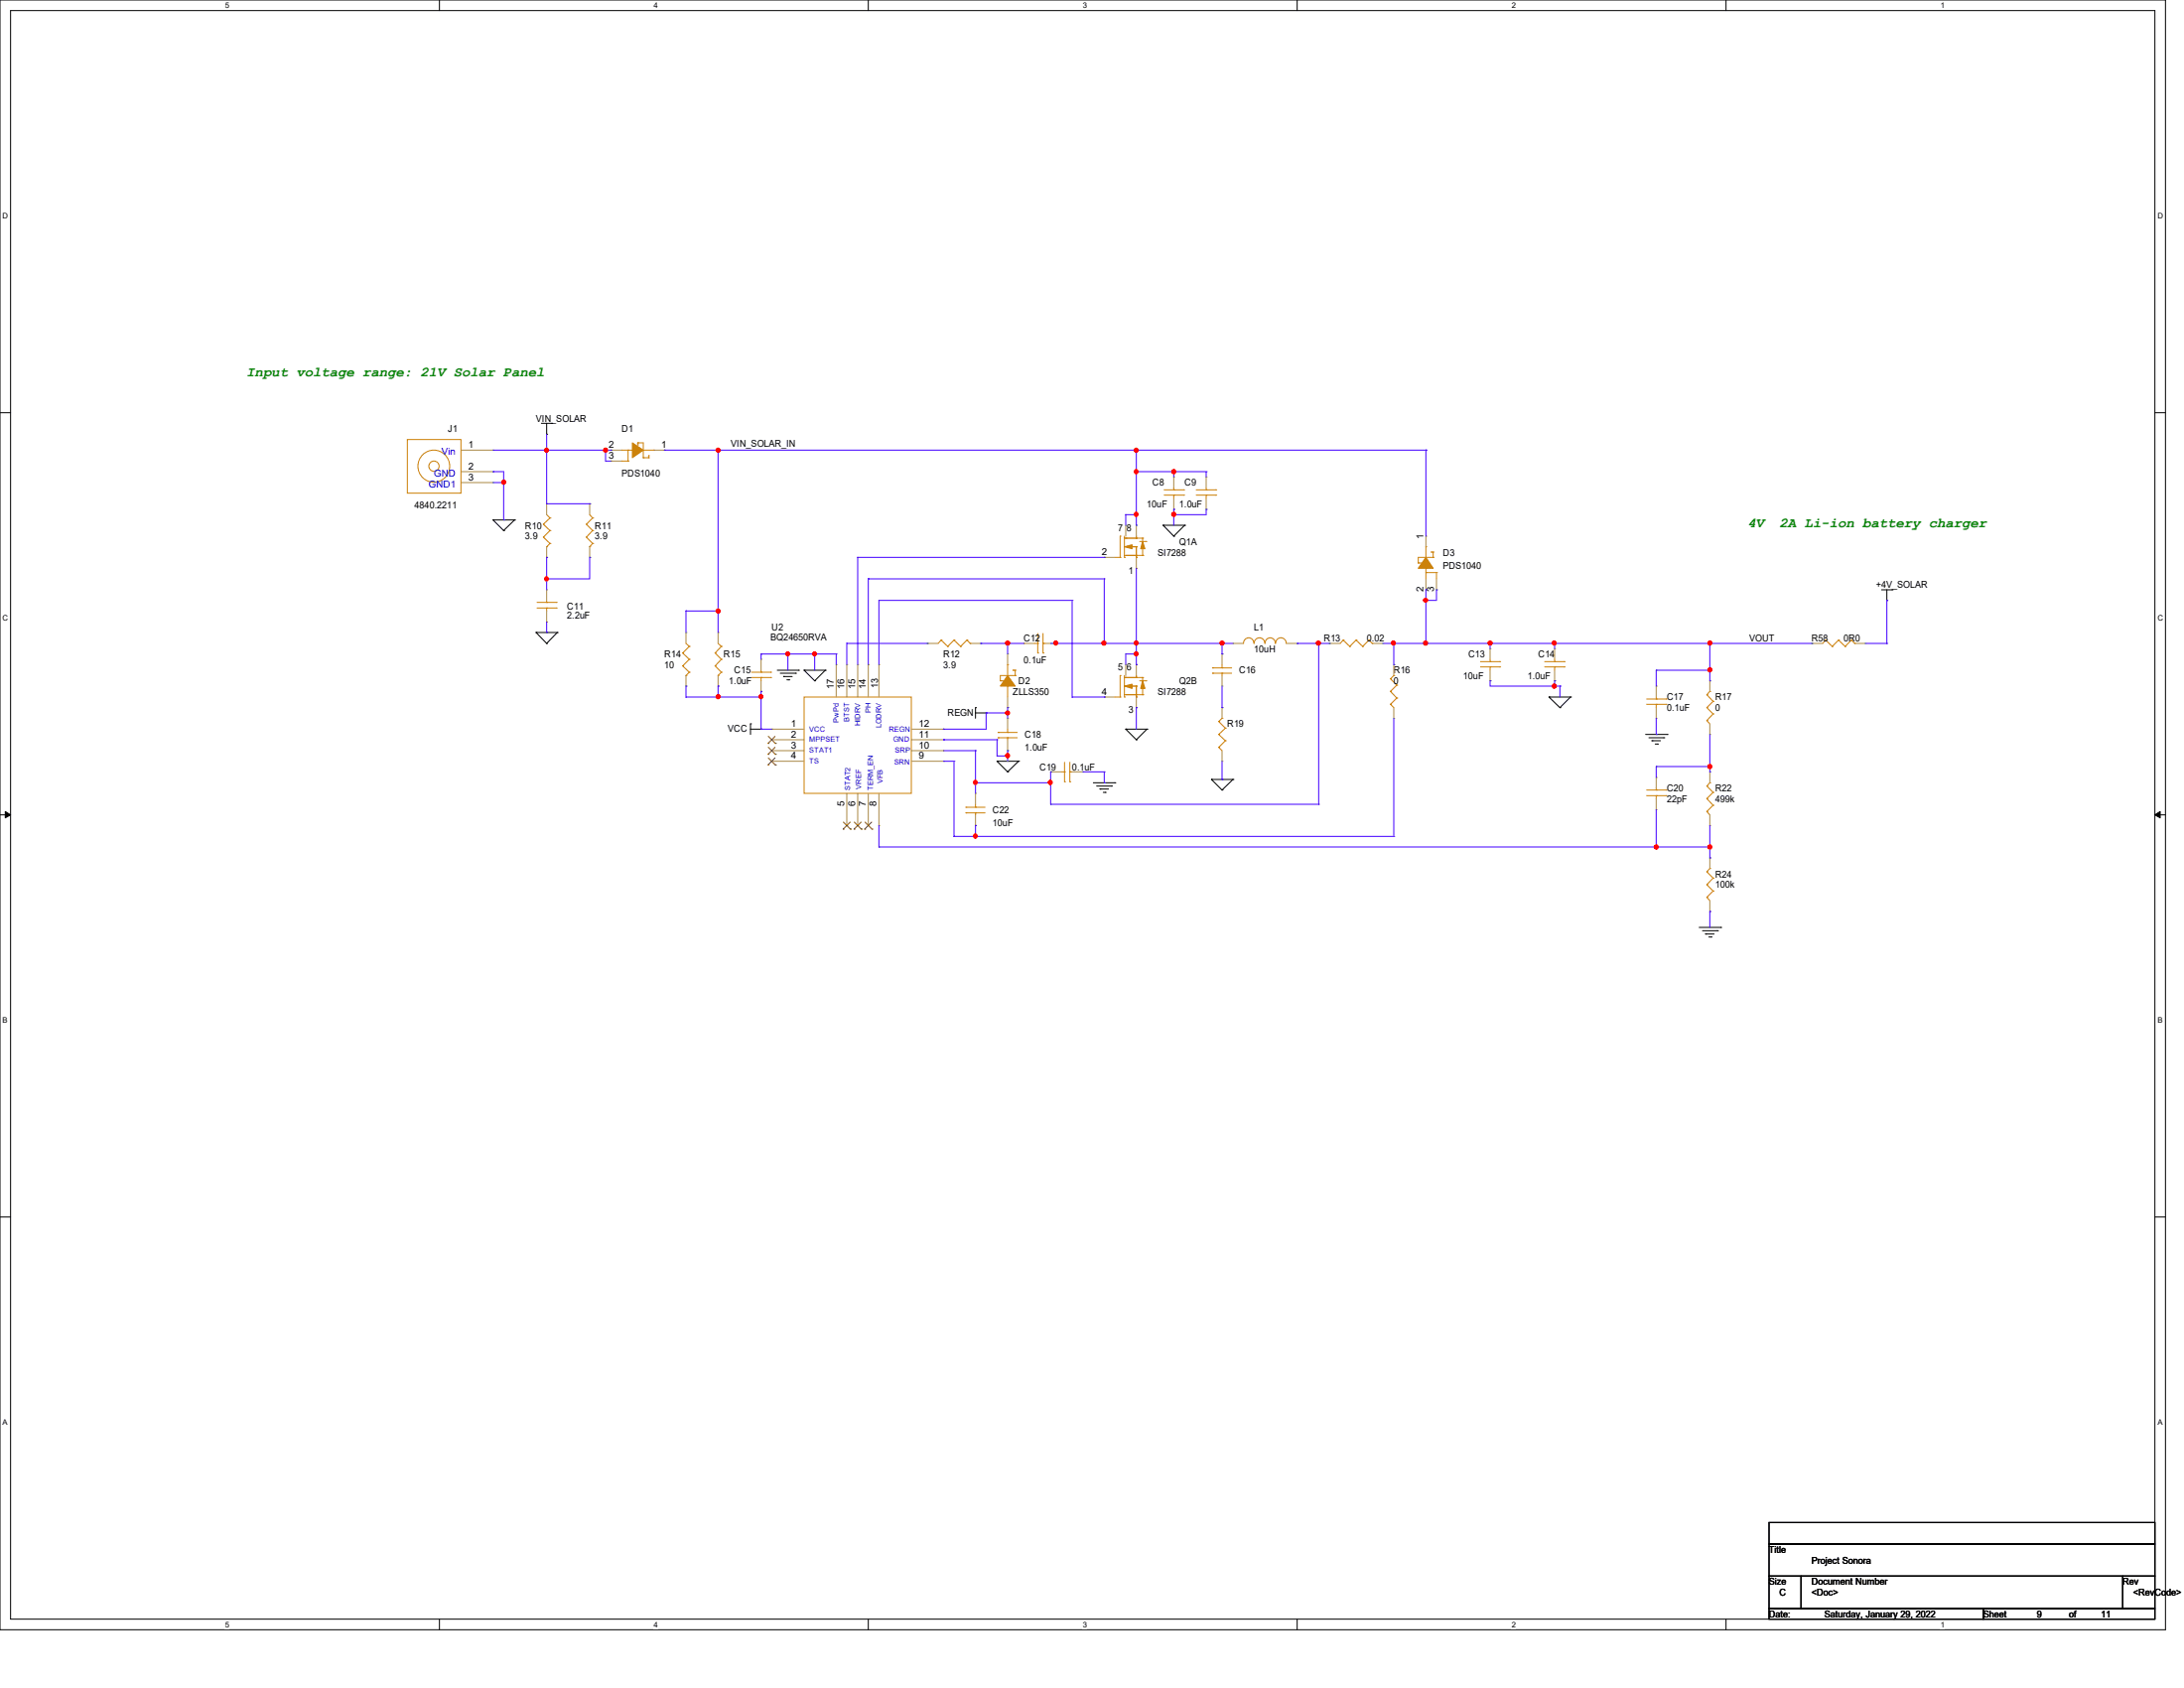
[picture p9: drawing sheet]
<svg xmlns="http://www.w3.org/2000/svg" width="279mm" height="216mm" viewBox="0 0 279 216" stroke-linecap="round" stroke-linejoin="round" font-family="sans-serif">
<path d="M0 0h277v208.4h-277zM1.4 1.4h274.3v205.7h-274.3z" fill="none" stroke="#000" stroke-width=".13"/>
<g fill="#fff">
<path d="M28.8 .1h.5v1.1h-.5z"/>
<path d="M28.8 207.2h.5v1.1h-.5z"/>
</g>
<path d="M56.2 0v1.4M56.2 207.1v1.3" fill="none" stroke="#000" stroke-width=".13"/>
<g fill="#fff">
<path d="M83.7 .1h.5v1.1h-.5z"/>
<path d="M83.7 207.2h.5v1.1h-.5z"/>
</g>
<path d="M111.1 0v1.4M111.1 207.1v1.3" fill="none" stroke="#000" stroke-width=".13"/>
<g fill="#fff">
<path d="M138.5 .1h.6v1.1h-.6z"/>
<path d="M138.5 207.2h.6v1.1h-.6z"/>
</g>
<path d="M165.9 0v1.4M165.9 207.1v1.3" fill="none" stroke="#000" stroke-width=".13"/>
<g fill="#fff">
<path d="M193.4 .1h.5v1.1h-.5z"/>
<path d="M193.4 207.2h.5v1.1h-.5z"/>
</g>
<path d="M220.8 0v1.4M220.8 207.1v1.3" fill="none" stroke="#000" stroke-width=".13"/>
<g fill="#fff">
<path d="M248.2 .1h.6v1.1h-.6z"/>
<path d="M248.2 207.2h.6v1.1h-.6z"/>
<path d="M.3 27.1h.8v1.1h-.8z"/>
<path d="M276 27.1h.7v1.1h-.7z"/>
<path d="M.3 78.5h.8v1.1h-.8z"/>
<path d="M276 78.5h.7v1.1h-.7z"/>
</g>
<path d="M0 52.8h1.4M275.7 52.8h1.3" fill="none" stroke="#000" stroke-width=".13"/>
<g fill="#fff">
<path d="M.3 129.9h.7v1.1h-.7z"/>
<path d="M276 129.9h.6v1.1h-.6z"/>
</g>
<path d="M0 104.2h1.4M275.7 104.2h1.3" fill="none" stroke="#000" stroke-width=".13"/>
<path d="M.7 103.8l.7 .4-.7 .4zM275.7 104.2l.7-.4v.8z" fill="#000" stroke="#000" stroke-width=".13"/>
<g fill="#fff">
<path d="M.3 181.4h.7v1.1h-.7z"/>
<path d="M276 181.4h.6v1.1h-.6z"/>
</g>
<g fill="none" stroke="#000" stroke-width=".13">
<path d="M69.3 54.1h1.3M69.9 55.5h.1M69.9 54.1v1.4M70.6 54.1h.1M63.1 66.5h.1M63.1 66.5h2.7M63.1 66.5l1.3 1.4M64.4 67.9h.1M65.8 66.5h.1M65.8 66.5l-1.4 1.4M148.8 67.2h.1M148.8 67.2h2.8"/>
<path d="M148.8 67.2l1.4 1.4M150.2 68.6h.1M151.6 67.2h.1M151.6 67.2l-1.4 1.4M240.7 75.4h1.4M241.4 76.8h.1M241.4 75.4v1.4M242.1 75.4h.1M68.6 80.9h.1M68.6 80.9h2.7M68.6 80.9l1.3 1.4M69.9 82.3h.1"/>
<path d="M71.3 80.9h.1M71.3 80.9l-1.4 1.4M96 92.6h.1M96 93.3h1.4M96 92.6v1.3M97.4 93.3h.1M99.4 85.7h2.8M99.8 86.1h2M100.2 86.5h.1M100.2 86.5h1.1M100.7 87h.2M100.9 87h.1"/>
<path d="M101.8 86.1h.1M102.2 85.7h.1M102.9 85.7h.1M102.9 85.7h2.7M102.9 85.7l1.3 1.4M104.2 87.1h.1M105.6 85.7h.1M105.6 85.7l-1.4 1.4M124.8 90.5h.1M124.8 91.2h1.4M124.8 90.5v1.4M126.2 91.2h.1"/>
<path d="M127.6 97.4h.1M127.6 97.4h2.7M127.6 97.4l1.3 1.3M128.9 98.7h.1M130.3 97.4h.1M130.3 97.4l-1.4 1.3M144 93.3h.1M144 93.3h2.7M144 93.3l1.4 1.3M145.4 94.6h.1M146.7 93.3h.1M146.7 93.3l-1.3 1.3"/>
<path d="M155 99.7h.1M155 99.7h2.7M155 99.7l1.3 1.3M157.7 99.7h.1M157.7 99.7l-1.4 1.3M198.2 89.2h.1M198.2 89.2h2.7M198.2 89.2l1.4 1.3M199.6 90.5h.1M200.9 89.2h.1M200.9 89.2l-1.3 1.3M210.5 93.9h2.8"/>
<path d="M210.9 94.4h2M211.3 94.7h.1M211.3 94.7h1.1M211.8 95.2h.2M212 95.2h.1M212.9 94.4h.1M213.3 93.9h.1M139.9 100.1h2.7M140.3 100.5h1.9M140.7 100.9h.1M140.7 100.9h1.1M141.1 101.3h.3"/>
<path d="M141.4 101.3h.1M142.2 100.5h.1M142.6 100.1h.1M156.3 101h.1M217.4 118.6h2.7M217.8 119h1.9M218.2 119.5h.1M218.2 119.5h1.1M218.6 119.8h.3M218.9 119.8h.1M219.7 119h.1M220.1 118.6h.1"/>
<path d="M0 155.7h1.4M275.7 155.7h1.3M226.3 194.7h49.4v2.8h-49.4zM226.3 197.5h49.4v4.1h-49.4zM226.3 201.6h4.1v4.1h-4.1zM226.3 205.7h27.4v1.4h-27.4zM230.4 201.6h41.2v4.1h-41.2zM253.7 205.7h22v1.4h-22zM271.6 201.6h4.1v4.1h-4.1z"/>
</g>
<g fill="none" stroke="#cc8006" stroke-width=".13">
<path d="M52.1 56.2h6.9v6.9h-6.9zM79.5 57.6h1.4M79.5 59h.8M80.3 59h.1M80.3 57.6h.1M80.3 57.6v1.4M80.9 57.6h.1M81.6 56.6h.1M81.6 56.9h.1M81.6 56.6h.7v1.9M81.6 56.6v.3M82.3 58.5h.1"/>
<path d="M82.3 57.6h1.4M82.3 58.5h.7M83 58.5h.1M83 58.3h.1M83 58.3v.2M83.7 57.6h.1M68.7 77.8h2.5M68.7 77h2.5M69.5 67.1h.1M69.5 68.7h.1M69.5 67.1l.9 .8M69.5 68.7l.9 .8"/>
<path d="M69.9 77h.1M69.9 77.8h.1M69.9 69.9h.1M69.9 76.8v.2M69.9 77.8v.3M69.9 65.8l.5 .5M70.4 66.3h.1M70.4 67.9h.1M70.4 69.5h.1M70.4 66.3l-.9 .8M70.4 67.9l-.9 .8M70.4 69.5l-.5 .4"/>
<path d="M71.2 77.8h.1M71.2 77h.1M75 67.1h.1M75 68.7h.1M75 67.1l.8 .8M75 68.7l.8 .8M75.4 69.9h.1M75.4 65.8l.4 .5M75.8 66.3h.1M75.8 67.9h.1M75.8 69.5h.1M75.8 66.3l-.8 .8"/>
<path d="M75.8 67.9l-.8 .8M75.8 69.5l-.4 .4M142.6 71.3h.7M143.3 71.3h.1M143.3 68.6h.1M143.3 68.6v2.7M143.8 68.8h.1M143.8 71.3h.1M143.8 68.8h2.4M143.8 69.9h1.6M143.8 71h2.4M143.8 68.6v2.7"/>
<path d="M144 68.8h.1M145.2 71h.1M145.4 68.8h.1M145.4 69.9h.1M145.4 71.3h.1M145.4 71h.1M145.4 68.6v.2M145.4 69.9v1.4M145.8 69.3h.8M146.2 71h.1M146.2 68.8h.1M146.2 68.8v2.2"/>
<path d="M146.6 69.3h.1M148.9 63.3h2.5M148.9 62.7h2.5M150.2 62.7h.1M150.2 63.3h.1M150.2 62.4v.3M150.2 63.3v.5M151.4 63.3h.1M151.4 62.7h.1M153 63.3h2.5M153 62.7h2.5M154.3 62.7h.1"/>
<path d="M154.3 63.3h.1M154.3 62.4v.3M154.3 63.3v.5M155.5 63.3h.1M155.5 62.7h.1M181.4 72h.1M181.4 72h.3M181.7 72h.1M182.4 72.7h.1M182.4 69.9h.1M182.4 73.2h.1M182.4 69.9v1.4"/>
<path d="M182.4 72.7v1.3M182.4 73.2h1.4M183.1 70.6h.1M183.1 70.6h.2M183.3 71.3h.1M183.3 70.6h.1M183.3 71.3h-1.9v.7M183.3 70.6v.7M183.8 73.2h.1M183.8 73.2v.8M87.3 83.5h.1M87.3 85.2h.1"/>
<path d="M87.3 83.5l.9 .8M87.3 85.2l.9 .8M87.8 86.4h.1M87.8 82.3l.4 .4M88.2 82.7h.1M88.2 84.3h.1M88.2 86h.1M88.2 82.7l-.9 .8M88.2 84.3l-.9 .9M88.2 86l-.4 .4M91.5 83.5h.1M91.5 85.2h.1"/>
<path d="M91.5 83.5l.8 .8M91.5 85.2l.8 .8M91.9 86.4h.1M91.9 82.3l.4 .4M92.3 82.7h.1M92.3 84.3h.1M92.3 86h.1M92.3 82.7l-.8 .8M92.3 84.3l-.8 .9M92.3 86l-.4 .4M96.1 86.7h2.5M96.1 86h2.5"/>
<path d="M97.4 86h.1M97.4 86.7h.1M97.4 85.7v.3M97.4 86.7v.4M98.6 86.7h.1M98.6 86h.1M102.9 89.2h13.7v12.3h-13.7zM120.4 81.9h.1M120.4 81.9l-.4 .4M120.4 81.9l.8 .8M121.2 82.7h.1M122 81.9h.1"/>
<path d="M122 81.9l-.8 .8M122 81.9l.9 .8M122.9 82.7h.1M123.7 81.9h.1M123.7 81.9l-.8 .8M123.7 81.9l.4 .4M124.1 82.3h.1M127.7 93.7h.1M127.7 94.4h.1M127.7 93.7h2.4M127.7 94.4h2.4M128 87.1h.1"/>
<path d="M128 87.1h.2M128.2 87.1h.1M128.9 87.8h.1M128.9 85h.1M128.9 94.4h.1M128.9 93.7h.1M128.9 85v1.4M128.9 87.8v1.4M128.9 93.3v.4M128.9 94.4v.2M129.6 85.7h.1M129.6 85.7h.3"/>
<path d="M129.9 86.4h.1M129.9 85.7h.1M129.9 86.4h-1.9v.7M129.9 85.7v.7M132.3 82.3h.5M132.8 83.5h.1M132.8 82.3h.1M132.8 81v2.5M133.4 82.3h.1M133.4 83.5h.1M133.4 82.3h.3M133.4 81v2.5"/>
<path d="M135.8 98.7h.4M136.2 100h.1M136.2 98.7h.1M136.2 97.5v2.5M136.9 98.7h.1M136.9 100h.1M136.9 98.7h.3M136.9 97.5v2.5M142.6 89.2h.7M143.3 89.2h.1M143.3 86.4h.1M143.3 86.4v2.8"/>
<path d="M143.8 86.7h.1M143.8 89.2h.1M143.8 86.7h2.4M143.8 86.4v2.8M143.8 87.8h1.6M143.8 88.9h2.4M144 86.7h.1M145.2 88.9h.1M145.4 86.7h.1M145.4 87.8h.1M145.4 89.2h.1M145.4 88.9h.1"/>
<path d="M145.4 86.4v.3M145.4 87.8v1.4M145.8 87.1h.8M146.2 88.9h.1M146.2 86.7h.1M146.2 86.7v2.2M146.6 87.1h.1M155.1 85.4h.1M155.1 86.1h.1M155.1 85.4h2.5M155.1 86.1h2.5M155.9 95.6h.1"/>
<path d="M155.9 93.9h.1M155.9 92.3h.1M155.9 95.6l.4 .4M155.9 93.9l.9 .8M155.9 92.3l.9 .8M156.3 86.1h.1M156.3 85.4h.1M156.3 91.9h.1M156.3 85v.4M156.3 86.1v.3M156.3 91.9l-.4 .4M156.8 94.7h.1"/>
<path d="M156.8 93.1h.1M156.8 94.7l-.9 .9M156.8 93.1l-.9 .8M160.4 82.3a.66 .66 0 0 0-.7-.7 .66 .66 0 0 0-.6 .7M161.8 82.3a.68 .68 0 0 0-.7-.7 .68 .68 0 0 0-.7 .7M163.2 82.3a.66 .66 0 0 0-.7-.7 .66 .66 0 0 0-.7 .7M164.5 82.3a.68 .68 0 0 0-.6-.7 .68 .68 0 0 0-.7 .7M171.8 81.9h.1M171.8 81.9l-.4 .4M171.8 81.9l.9 .8M172.7 82.7h.1M173.5 81.9h.1"/>
<path d="M173.5 81.9l-.8 .8M173.5 81.9l.8 .8M174.3 82.7h.1M175.1 81.9h.1M175.1 81.9l-.8 .8M175.1 81.9l.5 .4M175.6 82.3h.1M177.9 90.1h.1M177.9 88.4h.1M177.9 86.8h.1M177.9 90.1l.4 .4M177.9 88.4l.8 .9"/>
<path d="M177.9 86.8l.8 .8M178.3 86.4h.1M178.3 86.4l-.4 .4M178.7 89.3h.1M178.7 87.6h.1M178.7 89.3l-.8 .8M178.7 87.6l-.8 .8M189.4 85.3h2.5M189.4 84.6h2.5M190.6 84.6h.1M190.6 85.3h.1M190.6 84.3v.3"/>
<path d="M190.6 85.3v.4M191.9 85.3h.1M191.9 84.6h.1M197.6 85.3h2.5M197.6 84.6h2.5M198.9 84.6h.1M198.9 85.3h.1M198.9 84.3v.3M198.9 85.3v.4M200.1 85.3h.1M200.1 84.6h.1M210.7 90.1h2.4"/>
<path d="M210.7 89.4h2.4M211.9 89.4h.1M211.9 90.1h.1M211.9 89.2v.2M211.9 90.1v.4M213.1 90.1h.1M213.1 89.4h.1M218.4 92.2h.1M218.4 90.5h.1M218.4 88.9h.1M218.4 92.2l.3 .4M218.4 90.5l.8 .8"/>
<path d="M218.4 88.9l.8 .8M218.7 88.4h.1M218.7 88.4l-.3 .5M219.2 91.3h.1M219.2 89.7h.1M219.2 91.3l-.8 .9M219.2 89.7l-.8 .8M233.6 81.9h.1M233.6 81.9l-.4 .4M233.6 81.9l.8 .8M234.4 82.7h.1M235.2 81.9h.1"/>
<path d="M235.2 81.9l-.8 .8M235.2 81.9l.9 .8M236.1 82.7h.1M236.9 81.9h.1M236.9 81.9l-.8 .8M236.9 81.9l.4 .4M237.3 82.3h.1M123.6 103.3h.1M123.6 104h.1M123.6 103.3h2.4M123.6 104h2.4M124.8 104h.1"/>
<path d="M124.8 103.3h.1M124.8 102.9v.4M124.8 104v.2M210.7 101.8h2.4M210.7 101h2.4M211.9 101h.1M211.9 101.8h.1M211.9 100.8v.2M211.9 101.8v.4M213.1 101.8h.1M213.1 101h.1M218.4 114.8h.1"/>
<path d="M218.4 113.2h.1M218.4 111.5h.1M218.4 103.8h.1M218.4 102.2h.1M218.4 100.5h.1M218.4 114.8l.3 .4M218.4 113.2l.8 .8M218.4 111.5l.8 .8M218.4 103.8l.3 .4M218.4 102.2l.8 .8M218.4 100.5l.8 .8M218.7 111.1h.1"/>
<path d="M218.7 100.1h.1M218.7 111.1l-.3 .4M218.7 100.1l-.3 .4M219.2 114h.1M219.2 112.3h.1M219.2 103h.1M219.2 101.3h.1M219.2 114l-.8 .8M219.2 112.3l-.8 .9M219.2 103l-.8 .8M219.2 101.3l-.8 .9"/>
<circle cx="55.5" cy="59.6" r="2.04"/>
<circle cx="55.5" cy="59.6" r=".66"/>
</g>
<g fill="none" stroke="#a84" stroke-width=".13">
<path d="M59 57.6h4.1M63.1 57.6h.1M78.1 57.6h.1M78.1 59h.1M78.1 57.6h1.4M78.1 59h1.4M83.7 57.6h1.3M85 57.6h.1M59 60.3h4.1M59 61.7h4.1M63.1 60.3h.1M63.1 61.7h.1"/>
<path d="M69.9 75.4h.1M69.9 79.5h.1M69.9 64.4h.1M69.9 71.3h.1M69.9 64.4v1.4M69.9 69.9v1.4M69.9 75.4v1.4M69.9 78.1v1.4M75.4 64.4h.1M75.4 71.3h.1M75.4 64.4v1.4M75.4 69.9v1.4"/>
<path d="M141.3 71.3h.1M141.3 71.3h1.3M144 67.2h.1M144 67.2v1.4M145.4 67.2h.1M145.4 72.7h.1M145.4 67.2v1.4M145.4 71.3v1.4M150.2 61h.1M150.2 65.2h.1M150.2 61v1.4M150.2 63.8v1.4"/>
<path d="M154.3 61h.1M154.3 65.2h.1M154.3 61v1.4M154.3 63.8v1.4M182.4 75.4h.1M182.4 68.6h.1M182.4 68.6v1.3M182.4 74v1.4M183.8 75.4h.1M183.8 74v1.4M87.8 80.9h.1M87.8 87.8h.1"/>
<path d="M87.8 80.9v1.4M87.8 86.4v1.4M91.9 80.9h.1M91.9 87.8h.1M91.9 80.9v1.4M91.9 86.4v1.4M97.4 84.3h.1M97.4 88.4h.1M97.4 84.3v1.4M97.4 87.1v1.3M98.7 93.3h.1M98.7 94.6h.1"/>
<path d="M98.7 96h.1M98.7 97.4h.1M98.7 93.3h4.2M98.7 94.6h4.2M98.7 96h4.2M98.7 97.4h4.2M107 85h.1M107 85v4.2M108.3 85h.1M108.3 85v4.2M109.7 85h.1M109.7 85v4.2"/>
<path d="M111.1 85h.1M111.1 85v4.2M112.4 85h.1M112.4 85v4.2M116.6 93.3h4.1M116.6 94.6h4.1M116.6 96h4.1M116.6 97.4h4.1M118.6 82.3h.1M118.6 82.3h1.4M120.7 97.4h.1M120.7 96h.1"/>
<path d="M120.7 94.6h.1M120.7 93.3h.1M124.1 82.3h1.4M125.5 82.3h.1M128.9 90.5h.1M128.9 83.7h.1M128.9 96h.1M128.9 91.9h.1M128.9 83.7v1.3M128.9 89.2v1.3M128.9 91.9v1.4M128.9 94.6v1.4"/>
<path d="M131 82.3h.1M131 82.3h1.3M133.7 82.3h1.4M134.4 98.7h.1M134.4 98.7h1.4M135.1 82.3h.1M137.2 98.7h1.3M138.5 98.7h.1M141.3 89.2h.1M141.3 89.2h1.3M144 85h.1M144 85v1.4"/>
<path d="M145.4 85h.1M145.4 90.5h.1M145.4 85v1.4M145.4 89.2v1.3M156.3 87.8h.1M156.3 83.7h.1M156.3 97.4h.1M156.3 90.5h.1M156.3 83.7v1.3M156.3 86.4v1.4M156.3 90.5v1.4M156.3 96v1.4"/>
<path d="M157.7 82.3h.1M157.7 82.3h1.4M164.6 82.3h1.3M165.9 82.3h.1M170.1 82.3h.1M170.1 82.3h1.3M175.6 82.3h1.3M176.9 82.3h.1M178.3 91.9h.1M178.3 85h.1M178.3 85v1.4M178.3 90.5v1.4"/>
<path d="M190.6 83h.1M190.6 87.1h.1M190.6 83v1.3M190.6 85.7v1.4M198.9 83h.1M198.9 87.1h.1M198.9 83v1.3M198.9 85.7v1.4M211.9 87.8h.1M211.9 91.9h.1M211.9 99.4h.1M211.9 87.8v1.4"/>
<path d="M211.9 90.5v1.4M211.9 99.4v1.4M218.7 98.7h.1M218.7 93.9h.1M218.7 87.1h.1M218.7 87.1v1.3M218.7 92.6v1.3M218.7 98.7v1.4M231.8 82.3h.1M231.8 82.3h1.4M237.3 82.3h1.3M238.6 82.3h.1"/>
<path d="M108.3 105.6h.1M108.3 101.5v4.1M109.7 105.6h.1M109.7 101.5v4.1M111.1 105.6h.1M111.1 101.5v4.1M112.4 105.6h.1M112.4 101.5v4.1M124.8 105.6h.1M124.8 101.5h.1M124.8 101.5v1.4M124.8 104.2v1.4"/>
<path d="M211.9 103.5h.1M211.9 102.2v1.3M218.7 116.6h.1M218.7 109.7h.1M218.7 105.6h.1M218.7 104.2v1.4M218.7 109.7v1.4M218.7 115.2v1.4"/>
</g>
<g fill="#cc8006" stroke="#cc8006" stroke-width=".13">
<path d="M143.8 69.9l1-.2v.5z"/>
<path d="M146.2 69.3l.3 .9h-.6z"/>
<path d="M143.8 87.8l1-.3v.6z"/>
<path d="M146.2 87.1l.3 1h-.6z"/>
<path d="M128.9 86.4l1 1.4h-1.9z" fill-rule="evenodd"/>
<path d="M182.4 71.3l.9 1.4h-1.9z" fill-rule="evenodd"/>
<path d="M80.9 56.6l1.4 1-1.4 .9z" fill-rule="evenodd"/>
</g>
<g fill="none" stroke="#804000" stroke-width=".13">
<path d="M98.3 95.1h.1M98.3 96.5h.1M98.3 97.8h.1M98.3 94.2l.9 .9M98.3 95.6l.9 .9M98.3 96.9l.9 .9M99.1 94.2l-.8 .9M99.1 95.6l-.8 .9M99.1 96.9l-.8 .9M99.2 95.1h.1M99.2 96.5h.1M99.2 97.8h.1"/>
<path d="M107.9 106h.1M107.9 105.2l.9 .8M108.8 105.2l-.9 .8M108.8 106h.1M109.3 106h.1M109.3 105.2l.9 .8M110.2 105.2l-.9 .8M110.2 106h.1M110.6 106h.1M110.7 105.2l.8 .8M111.5 105.2l-.9 .8M111.5 106h.1"/>
</g>
<g fill="none" stroke="#4200ff" stroke-width=".13">
<path d="M63.1 57.6h15M69.9 57.6h.1M69.9 55.5v8.9h5.5M77.5 57.6h.1M77.5 59h.1M77.5 57.6v1.4M77.5 59h.6M78.1 57.6h.1M85 57.6h.1M85 57.6h97.4M91.9 57.6h.1M91.9 57.6v23.3"/>
<path d="M145.4 57.6h.1M145.4 57.6v9.6M182.4 57.6h.1M182.4 57.6v11M63.1 60.3h.1M63.1 60.3h1.3v6.2M63.1 61.7h1.3M64.4 61.7h.1M64.4 66.5h.1M69.9 71.3h.1M69.9 74h.1M69.9 71.3v4.1"/>
<path d="M69.9 79.5v1.4M75.4 64.4h.1M75.4 71.3h.1M75.4 71.3v2.7h-5.5M87.8 78.1h.1M87.8 78.1h4.1M87.8 78.1v2.8M91.9 78.1h.1M109.7 71.3h.1M109.7 71.3h31.6M109.7 71.3v13.7M111.1 74h.1"/>
<path d="M111.1 74h30.2M111.1 74v11M112.4 76.8h.1M112.4 76.8v8.2M112.4 76.8h24.8M137.2 76.8h.1M137.2 76.8v12.4M141.3 71.3h.1M141.3 74h.1M141.3 74v8.3M144 65.8h.1M144 65.8h1.4"/>
<path d="M144 65.8v1.4M145.4 65.8h.1M145.4 60.3h.1M145.4 67.2h.1M145.4 72.7v12.3M145.4 60.3h8.9M150.2 60.3h.1M150.2 65.2h.1M150.2 65.8h.1M150.2 60.3v.7M150.2 65.2v2M154.3 60.3h.1"/>
<path d="M154.3 65.2h.1M154.3 60.3v.7M154.3 65.2v.6h-4.1M182.4 75.4h.1M182.4 76.8h.1M182.4 75.4v6.9M183.8 75.4h.1M183.8 75.4v1.4h-1.4M241.4 76.8h.1M241.4 76.8v5.5M69.9 80.9h.1M87.8 87.8h.1"/>
<path d="M87.8 89.2h.1M87.8 87.8v1.4M87.8 89.2h9.6M91.9 87.8h.1M91.9 89.2h.1M91.9 87.8v1.4M97.4 83.7h.1M97.4 88.4h.1M97.4 89.2h.1M97.4 93.3h.1M97.4 83.7h9.6M97.4 83.7v.6"/>
<path d="M97.4 88.4v4.9M97.4 93.3h1.3M100.8 83.7h.1M100.8 83.7v2M104.2 83.7h.1M104.2 83.7v2M107 83.7h.1M107 83.7v1.3M108.3 82.3h.1M108.3 82.3h10.3M108.3 82.3v2.7M118.6 82.3h.1"/>
<path d="M120.7 93.3h.1M120.7 94.6h.1M120.7 94.6h6.9M120.7 96h4.1M120.7 97.4h1.3M122 97.4h.1M122 97.4v9.6M124.8 96h.1M124.8 96v5.5M125.5 82.3h.1M125.5 82.3h5.5M126.2 91.2h.1"/>
<path d="M126.2 91.2h2.7M126.2 91.2v2.1h-5.5M127.6 94.6h.1M127.6 96.7h.1M127.6 94.6v2.1M127.6 96.7h1.3M128.9 82.3h.1M128.9 90.5h.1M128.9 91.2h.1M128.9 96h.1M128.9 96.7h.1M128.9 82.3v1.4"/>
<path d="M128.9 90.5v1.4M128.9 96v1.4M134.4 98.7h.1M134.4 82.3h23.3M134.4 98.7v4.2M135.1 82.3h.1M137.2 89.2h.1M137.2 89.2h4.1M138.5 98.7h2.8M141.3 82.3h.1M141.3 89.2h.1M141.3 98.7h.1"/>
<path d="M141.3 98.7v1.4M144 83.7h.1M144 83.7v1.3M144 83.7h1.4M145.4 82.3h.1M145.4 83.7h.1M145.4 85h.1M145.4 90.5h.1M145.4 90.5v2.8M156.3 82.3h.1M156.3 83.7h.1M156.3 90.5h.1"/>
<path d="M156.3 99.7h.1M156.3 82.3v1.4M156.3 87.8v2.7M156.3 97.4v2.3M165.9 82.3h.1M165.9 82.3h4.2M168.7 82.3h.1M168.7 82.3v20.6M170.1 82.3h.1M176.9 82.3h54.9M178.3 82.3h.1M178.3 85h.1"/>
<path d="M178.3 82.3v2.7M178.3 91.9v15.1M182.4 82.3h.1M190.6 82.3h.1M190.6 87.1h.1M190.6 82.3v.7M190.6 87.1v.7h9M198.9 82.3h.1M198.9 87.1h.1M198.9 87.8h.1M198.9 82.3v.7M198.9 87.1v.7"/>
<path d="M199.6 87.8h.1M199.6 87.8v1.4M211.9 85.7h.1M211.9 93.9h.1M211.9 98h.1M211.9 85.7v2.1M211.9 91.9v2M211.9 98v1.4M211.9 85.7h6.8M211.9 98h6.8M218.7 85.7h.1M218.7 87.1h.1"/>
<path d="M218.7 98h.1M218.7 98.7h.1M218.7 82.3v4.8M218.7 93.9v4.8M231.8 82.3h.1M238.6 82.3h2.8M241.4 82.3h.1M112.4 108.3h.1M112.4 105.6v2.7M112.4 108.3h106.3M122 107h.1M122 107h56.3"/>
<path d="M124.8 100.1h.1M124.8 105.6h.1M124.8 107h.1M124.8 105.6v1.4M124.8 100.1h9.6M134.4 100.1h.1M134.4 102.9h.1M134.4 102.9h34.3M141.3 100.1h.1M168.7 102.9h.1M178.3 107h.1M211.9 108.3h.1"/>
<path d="M211.9 103.5v4.8M218.7 108.3h.1M218.7 109.7h.1M218.7 116.6h.1M218.7 105.6v4.1M218.7 116.6v2"/>
</g>
<g fill="#f00" stroke="#f00" stroke-width=".13">
<circle cx="69.9" cy="57.6" r=".24"/>
<circle cx="77.5" cy="57.6" r=".25"/>
<circle cx="91.9" cy="57.6" r=".25"/>
<circle cx="145.3" cy="57.6" r=".24"/>
<circle cx="145.3" cy="60.3" r=".24"/>
<circle cx="150.2" cy="60.3" r=".25"/>
<circle cx="64.4" cy="61.7" r=".25"/>
<circle cx="145.3" cy="65.8" r=".24"/>
<circle cx="150.2" cy="65.8" r=".25"/>
<circle cx="145.3" cy="82.2" r=".24"/>
<circle cx="69.9" cy="74" r=".24"/>
<circle cx="182.4" cy="76.8" r=".25"/>
<circle cx="182.4" cy="82.3" r=".25"/>
<circle cx="91.9" cy="78.1" r=".25"/>
<circle cx="128.9" cy="82.3" r=".25"/>
<circle cx="135.1" cy="82.2" r=".24"/>
<circle cx="141.2" cy="82.3" r=".25"/>
<circle cx="156.3" cy="82.3" r=".25"/>
<circle cx="168.7" cy="82.3" r=".25"/>
<circle cx="178.3" cy="82.3" r=".25"/>
<circle cx="190.6" cy="82.3" r=".25"/>
<circle cx="218.7" cy="82.3" r=".25"/>
<circle cx="198.8" cy="82.3" r=".25"/>
<circle cx="100.8" cy="83.6" r=".24"/>
<circle cx="104.2" cy="83.6" r=".24"/>
<circle cx="145.3" cy="83.6" r=".24"/>
<circle cx="218.7" cy="85.7" r=".25"/>
<circle cx="198.8" cy="87.8" r=".25"/>
<circle cx="91.9" cy="89.1" r=".25"/>
<circle cx="97.3" cy="89.1" r=".24"/>
<circle cx="128.9" cy="91.2" r=".25"/>
<circle cx="124.8" cy="100.1" r=".24"/>
<circle cx="128.9" cy="96.6" r=".25"/>
<circle cx="218.7" cy="98" r=".25"/>
<circle cx="134.4" cy="100.1" r=".25"/>
<circle cx="211.9" cy="108.3" r=".25"/>
<circle cx="124.8" cy="106.9" r=".24"/>
<circle cx="218.7" cy="108.3" r=".25"/>
</g>
<g font-size="1.8" fill="#008000">
<text x="31.5" y="48.2">Input voltage range: 21V Solar Panel</text>
<text x="223.6" y="67.4">4V</text>
<text x="227.7" y="67.4">2A Li-ion battery charger</text>
</g>
<g font-size="1.2">
<text x="68.6" y="53.9">VIN_SOLAR</text>
<text x="57.3" y="55.3">J1</text>
<text x="59.9" y="57.3">1</text>
<text x="77.9" y="57.3">2</text>
<text x="77.9" y="58.7">3</text>
<text x="79.5" y="55.3">D1</text>
<text x="84.6" y="57.3">1</text>
<text x="93.5" y="57.1">VIN_SOLAR_IN</text>
<text x="53" y="65">4840.2211</text>
<text x="59.9" y="60">2</text>
<text x="59.9" y="61.4">3</text>
<text x="79.5" y="60.9">PDS1040</text>
<text x="146.7" y="64.9">10uF</text>
<text x="147.4" y="62.1">C8</text>
<text x="150.9" y="64.9">1.0uF</text>
<text x="151.5" y="62.1">C9</text>
<text x="67.2" y="67.6">R10</text>
<text x="67.2" y="69">3.9</text>
<text x="76.1" y="67.6">R11</text>
<text x="76.1" y="69">3.9</text>
<text x="141" y="71">2</text>
<text x="143" y="67.9">7</text>
<text x="144.1" y="67.9">8</text>
<text x="148.1" y="71.1">SI7288</text>
<text x="150.9" y="69.7">Q1A</text>
<text x="182.1" y="69" transform="rotate(-90 182.1 69)">1</text>
<text x="184.6" y="71.1">D3</text>
<text x="72.6" y="77.9">C11</text>
<text x="144.4" y="73.4">1</text>
<text x="182.1" y="75.7" transform="rotate(-90 182.1 75.7)">2</text>
<text x="183.5" y="75.7" transform="rotate(-90 183.5 75.7)">3</text>
<text x="184.6" y="72.7">PDS1040</text>
<text x="240" y="75.2">+4V_SOLAR</text>
<text x="72.6" y="79.2">2.2uF</text>
<text x="98.6" y="81.9">BQ24650RVA</text>
<text x="98.7" y="80.7">U2</text>
<text x="131" y="82">C12</text>
<text x="160.4" y="80.7">L1</text>
<text x="160.4" y="83.4">10uH</text>
<text x="169.4" y="82">R13</text>
<text x="174.9" y="82">0.02</text>
<text x="223.8" y="82">VOUT</text>
<text x="231.8" y="82">R58</text>
<text x="235.9" y="82">0R0</text>
<text x="85" y="84.1">R14</text>
<text x="85" y="85.5">10</text>
<text x="92.6" y="84.1">R15</text>
<text x="93.3" y="87.5">1.0uF</text>
<text x="93.9" y="86.1">C15</text>
<text x="106.7" y="88.2" transform="rotate(-90 106.7 88.2)">17</text>
<text x="108" y="88.2" transform="rotate(-90 108 88.2)">16</text>
<text x="109.4" y="88.2" transform="rotate(-90 109.4 88.2)">15</text>
<text x="110.8" y="88.2" transform="rotate(-90 110.8 88.2)">14</text>
<text x="112.4" y="88.1" transform="rotate(-90 112.4 88.1)">13</text>
<text x="120.7" y="84.1">R12</text>
<text x="120.7" y="85.5">3.9</text>
<text x="129.6" y="88.9">ZLLS350</text>
<text x="130.3" y="87.5">D2</text>
<text x="131" y="84.8">0.1uF</text>
<text x="141" y="88.9">4</text>
<text x="143" y="85.8">5</text>
<text x="144.1" y="85.8">6</text>
<text x="148.1" y="88.9">SI7288</text>
<text x="150.9" y="87.5">Q2B</text>
<text x="158.5" y="86.1">C16</text>
<text x="178.3" y="86.1">R16</text>
<text x="178.3" y="87.5">0</text>
<text x="187.2" y="86.9">10uF</text>
<text x="187.9" y="84.1">C13</text>
<text x="195.4" y="86.9">1.0uF</text>
<text x="196.8" y="84.1">C14</text>
<text x="213.3" y="89.6">C17</text>
<text x="219.5" y="89.6">R17</text>
<text x="93.1" y="93.6">VCC</text>
<text x="101.2" y="93">1</text>
<text x="101.2" y="94.3">2</text>
<text x="101.2" y="95.7">3</text>
<text x="117.6" y="95.7">10</text>
<text x="117.6" y="94.3">11</text>
<text x="117.6" y="93">12</text>
<text x="121.2" y="91.5">REGN</text>
<text x="131.1" y="94.4">C18</text>
<text x="144.4" y="91.2">3</text>
<text x="157" y="93">R19</text>
<text x="213.3" y="91">0.1uF</text>
<text x="219.5" y="91">0</text>
<text x="101.2" y="97.1">4</text>
<text x="117.6" y="97.1">9</text>
<text x="131.1" y="96.1">1.0uF</text>
<text x="133" y="98.5">C19</text>
<text x="137.2" y="98.5">0.1uF</text>
<text x="213.3" y="101.3">C20</text>
<text x="219.5" y="101.3">R22</text>
<text x="108" y="103.1" transform="rotate(-90 108 103.1)">5</text>
<text x="109.4" y="103.1" transform="rotate(-90 109.4 103.1)">6</text>
<text x="110.8" y="103.1" transform="rotate(-90 110.8 103.1)">7</text>
<text x="112.1" y="103.1" transform="rotate(-90 112.1 103.1)">8</text>
<text x="127" y="104">C22</text>
<text x="127" y="105.6">10uF</text>
<text x="213.3" y="102.6">22pF</text>
<text x="219.5" y="102.6">499k</text>
<text x="219.5" y="112.2">R24</text>
<text x="219.5" y="113.6">100k</text>
<text x="226.3" y="198.6">Title</text>
<text x="226.3" y="202.7">Size</text>
<text x="231.8" y="200">Project Sonora</text>
<text x="231.8" y="202.7">Document Number</text>
<text x="271.6" y="202.7">Rev</text>
<text x="226.3" y="206.9">Date:</text>
<text x="227.7" y="204.1">C</text>
<text x="231.8" y="204.1">&lt;Doc&gt;</text>
<text x="233.4" y="206.9">Saturday, January 29, 2022</text>
<text x="253.7" y="206.9">Sheet</text>
<text x="260.6" y="206.9">9</text>
<text x="264.7" y="206.9">of</text>
<text x="268.8" y="206.9">11</text>
<text x="272.9" y="204.1">&lt;RevCode&gt;</text>
</g>
<g font-size="1.2" fill="#00c">
<text x="56.5" y="58.2">Vin</text>
<text x="54.9" y="62.3">GND1</text>
<text x="55.5" y="60.9">GND</text>
</g>
<g font-size="1">
<text x="28.8" y="1">5</text>
<text x="83.7" y="1">4</text>
<text x="138.5" y="1">3</text>
<text x="193.4" y="1">2</text>
<text x="248.2" y="1">1</text>
<text x=".3" y="27.9">D</text>
<text x="276" y="27.9">D</text>
<text x=".3" y="79.4">C</text>
<text x="276" y="79.4">C</text>
<text x=".3" y="130.8">B</text>
<text x="276" y="130.8">B</text>
<text x=".3" y="182.2">A</text>
<text x="276" y="182.2">A</text>
<text x="28.8" y="208.1">5</text>
<text x="83.7" y="208.1">4</text>
<text x="138.5" y="208.1">3</text>
<text x="193.4" y="208.1">2</text>
<text x="248.2" y="208.1">1</text>
</g>
<g font-size=".9" fill="#00c">
<text x="103.5" y="93.6">VCC</text>
<text x="103.5" y="94.9">MPPSET</text>
<text x="107.3" y="92.4" transform="rotate(-90 107.3 92.4)">PwPd</text>
<text x="108.7" y="92.3" transform="rotate(-90 108.7 92.3)">BTST</text>
<text x="110.1" y="92.8" transform="rotate(-90 110.1 92.8)">HIDRV</text>
<text x="111.4" y="91.2" transform="rotate(-90 111.4 91.2)">PH</text>
<text x="112.8" y="93.1" transform="rotate(-90 112.8 93.1)">LODRV</text>
<text x="113.7" y="93.6">REGN</text>
<text x="114.3" y="94.9">GND</text>
<text x="103.5" y="96.3">STAT1</text>
<text x="103.5" y="97.7">TS</text>
<text x="108.8" y="101.1" transform="rotate(-90 108.8 101.1)">STAT2</text>
<text x="110.2" y="100.9" transform="rotate(-90 110.2 100.9)">VREF</text>
<text x="111.7" y="101.1" transform="rotate(-90 111.7 101.1)">TERM_EN</text>
<text x="112.9" y="100.2" transform="rotate(-90 112.9 100.2)">VFB</text>
<text x="114.4" y="97.8">SRN</text>
<text x="114.5" y="96.3">SRP</text>
</g>
</svg>
